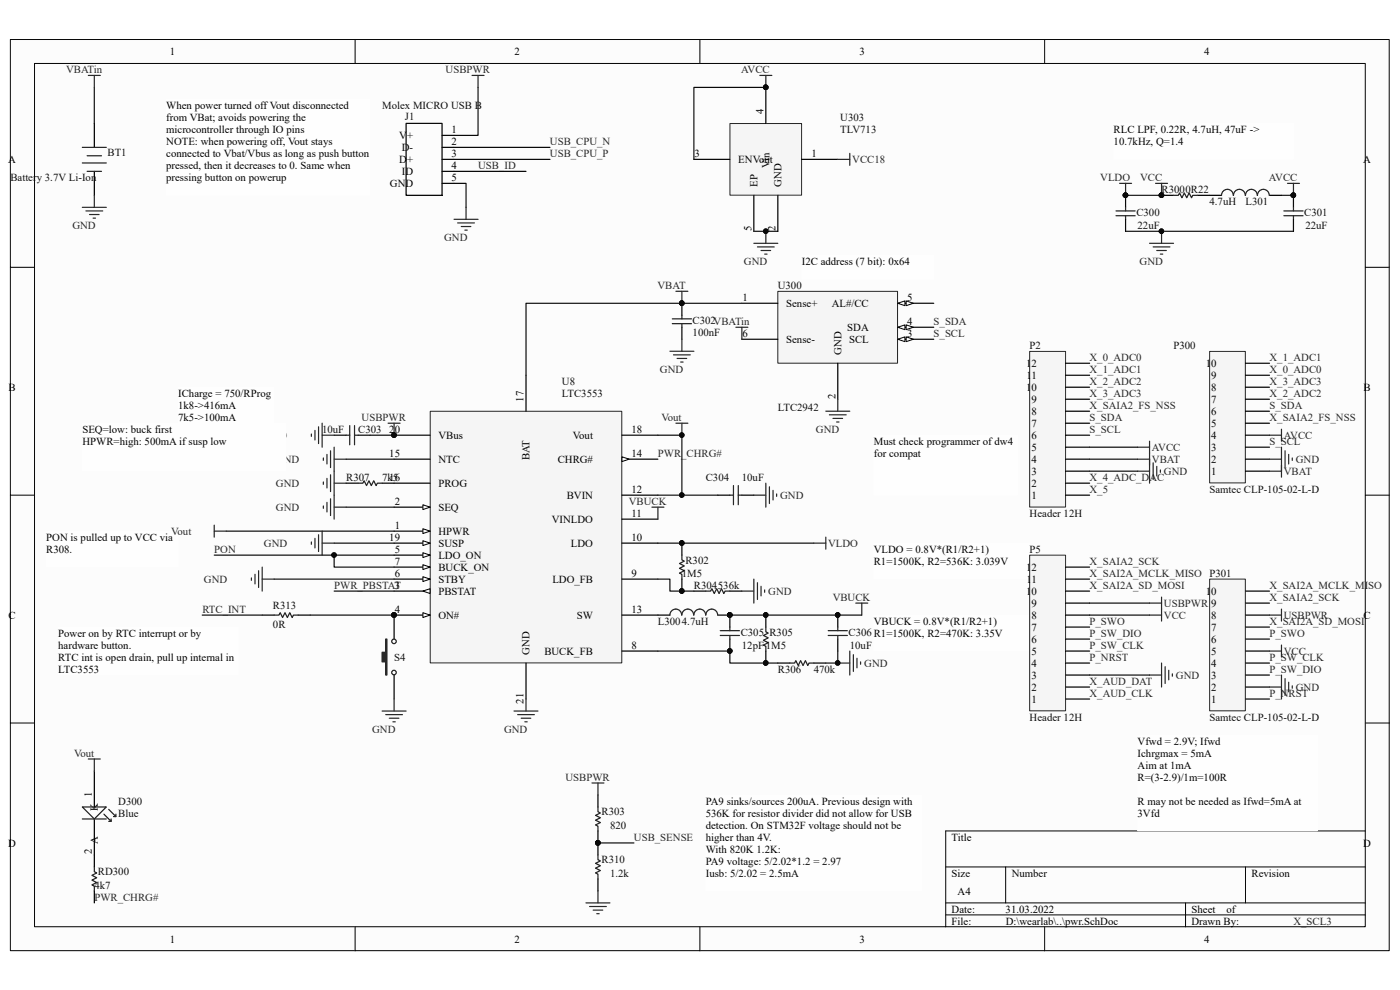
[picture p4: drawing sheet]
<svg xmlns="http://www.w3.org/2000/svg" width="297mm" height="210mm" viewBox="0 0 297 210" stroke-linecap="round" stroke-linejoin="round" font-family="sans-serif">
<path d="M2.2 8.4h292.5v193.3h-292.5z" fill="#fcfcfc"/>
<path d="M2.2 8.4h292.5v193.3h-292.5z" fill="none" stroke="#000" stroke-width=".21"/>
<path d="M7.4 13.5h282.2v183.1h-282.2z" fill="#fcfcfc"/>
<g fill="none" stroke="#000" stroke-width=".21">
<path d="M7.3 13.5h282.3v183.1h-282.3zM75.3 8.4v5.1M148.5 8.4v5.1M221.6 8.4v5.1M2.2 56.7h5.1M289.7 56.7h5.1M2.2 105h5.1M289.7 105h5.1M2.2 153.4h5.1M289.7 153.4h5.1M289.7 176.3h-89.1v20.3M75.3 196.6v5.1"/>
<path d="M148.5 196.6v5.1M200.6 183.9h89.1M200.6 191.5h89.1M200.6 194.1h89.1M213.4 183.9v7.6M221.6 196.6v5.1M251.5 191.5v5.1M264.2 183.9v7.6"/>
</g>
<path d="M20 26.2v5.1M20 36.4v5M86.2 26.2h7.6v15.2h-7.6zM93.8 28.7h2.5M93.8 31.3h2.5M93.8 33.8h2.5M93.8 36.4h2.5M93.8 38.9h2.5" fill="none" stroke="#000" stroke-width=".25"/>
<g fill="none" stroke="#262626" stroke-width=".25">
<path d="M100.1 16h2.6M101.4 16v2.5M17.5 44h5.1M18.2 44.7h3.6M19 45.5h2M19.8 46.3h.5M20 41.4v2.6M96.3 46.5h5.1M97.1 47.3h3.6M97.9 48.1h2M98.6 48.8h.5M98.9 44v2.5"/>
<path d="M143.4 61.8h2.5M144.7 61.8v2.5"/>
</g>
<path d="M96.3 38.9h2.6v5.1" fill="none" stroke="#0e0e0e" stroke-width=".25"/>
<path d="M17.5 34.6h5.1M17.5 31.3h5.1M18.5 33h3M18.5 36.4h3" fill="none" stroke="#1c1c1c" stroke-width=".25"/>
<circle cx="144.6" cy="64.3" r=".48" fill="#0e0e0e" stroke="#0e0e0e" stroke-width=".21"/>
<path d="M37.9 82.2h20.2v7.5h-20.2z" fill="#fefefe"/>
<path d="M37.8 82.2h20.3v7.5h-20.3z" fill="none" stroke="#fefefe" stroke-width=".21"/>
<path d="M185.4 115.3h33v7.5h-33z" fill="#fefefe"/>
<path d="M185.4 115.2h33v7.6h-33z" fill="none" stroke="#fefefe" stroke-width=".21"/>
<path d="M185.4 130.6h33v7.5h-33z" fill="#fefefe"/>
<path d="M185.4 130.5h33v7.6h-33z" fill="none" stroke="#fefefe" stroke-width=".21"/>
<path d="M241.3 100h2.6M243.9 97.4v5.1M244.6 98.2v3.5M245.4 98.9v2.1M246.2 99.7v.5" fill="none" stroke="#262626" stroke-width=".25"/>
<path d="M91.3 87.3h40.6v53.3h-40.6z" fill="#f5f5f5"/>
<path d="M91.3 87.2h40.6v53.4h-40.6z" fill="none" stroke="#262626" stroke-width=".21"/>
<path d="M83.6 92.3h7.6M83.6 97.4h7.6M83.6 102.5h7.6M83.6 107.6h7.6" fill="none" stroke="#000" stroke-width=".25"/>
<circle cx="83.6" cy="92.3" r=".48" fill="#0e0e0e" stroke="#0e0e0e" stroke-width=".21"/>
<path d="M89.7 107.1l1.5 .5-1.5 .5z" fill="#fcfcfc"/>
<path d="M89.7 107.1l1.5 .5-1.5 .5z" fill="none" stroke="#000" stroke-width=".21"/>
<path d="M83.6 112.7h7.6" fill="none" stroke="#000" stroke-width=".25"/>
<path d="M89.7 112.2l1.5 .5-1.5 .5z" fill="#fcfcfc"/>
<path d="M89.7 112.2l1.5 .5-1.5 .5z" fill="none" stroke="#000" stroke-width=".21"/>
<path d="M83.6 115.2h7.6" fill="none" stroke="#000" stroke-width=".25"/>
<path d="M89.7 114.7l1.5 .5-1.5 .5z" fill="#fcfcfc"/>
<path d="M89.7 114.7l1.5 .5-1.5 .5z" fill="none" stroke="#000" stroke-width=".21"/>
<path d="M83.6 117.8h7.6" fill="none" stroke="#000" stroke-width=".25"/>
<path d="M89.7 117.3l1.5 .5-1.5 .5z" fill="#fcfcfc"/>
<path d="M89.7 117.3l1.5 .5-1.5 .5z" fill="none" stroke="#000" stroke-width=".21"/>
<path d="M83.6 120.3h7.6" fill="none" stroke="#000" stroke-width=".25"/>
<path d="M89.7 119.8l1.5 .5-1.5 .5z" fill="#fcfcfc"/>
<path d="M89.7 119.8l1.5 .5-1.5 .5z" fill="none" stroke="#000" stroke-width=".21"/>
<path d="M83.6 122.9h7.6" fill="none" stroke="#000" stroke-width=".25"/>
<path d="M89.7 122.3l1.5 .6-1.5 .5z" fill="#fcfcfc"/>
<path d="M89.7 122.3l1.5 .6-1.5 .5z" fill="none" stroke="#000" stroke-width=".21"/>
<path d="M83.6 125.4h7.6" fill="none" stroke="#000" stroke-width=".25"/>
<path d="M89.7 125.4l1.5-.5v1z" fill="#fcfcfc"/>
<path d="M89.7 125.4l1.5-.5v1z" fill="none" stroke="#000" stroke-width=".21"/>
<path d="M83.6 130.5h7.6" fill="none" stroke="#000" stroke-width=".25"/>
<path d="M89.7 130l1.5 .5-1.5 .5z" fill="#fcfcfc"/>
<path d="M89.7 130l1.5 .5-1.5 .5z" fill="none" stroke="#000" stroke-width=".21"/>
<circle cx="83.6" cy="130.5" r=".48" fill="#0e0e0e" stroke="#0e0e0e" stroke-width=".21"/>
<path d="M131.9 92.3h7.7M131.9 97.4h7.7" fill="none" stroke="#000" stroke-width=".25"/>
<path d="M131.9 96.9l1.6 .5-1.6 .5z" fill="#fcfcfc"/>
<path d="M131.9 96.9l1.6 .5-1.6 .5z" fill="none" stroke="#000" stroke-width=".21"/>
<path d="M111.6 79.6v7.6M131.9 105h7.7M131.9 110.1h7.7M131.9 115.2h7.7M83.6 130.5v5.1M131.9 122.9h7.7M131.9 130.5h7.7M131.9 138.1h7.7M83.6 143.2v5.1M111.6 140.7v7.6" fill="none" stroke="#000" stroke-width=".25"/>
<g fill="#0e0e0e" stroke="#0e0e0e" stroke-width=".21">
<circle cx="83.6" cy="92.3" r=".48"/>
<circle cx="83.6" cy="130.5" r=".48"/>
</g>
<g fill="none" stroke="#262626" stroke-width=".25">
<path d="M156.1 69.4h2.6M157.4 69.4v2.6M68.6 97.2v.5M69.4 96.4v2M70.1 95.6v3.6M70.9 94.9v10.1M70.9 97.4h2.5M82.3 89.8h2.6M83.6 89.8v2.5M68.6 102.2v.6M69.4 101.5v2M70.1 100.7v3.6"/>
<path d="M70.9 102.5h2.5M109 150.8h5.1M109.8 151.6h3.6M110.6 152.4h2M111.3 153.1h.5M111.6 148.3v2.5"/>
</g>
<path d="M81.8 135.6h.3v7.6h-.3v-2.8h-.7v-2h.7z" fill-rule="evenodd" fill="#1c1c1c"/>
<g fill="none" stroke="#1c1c1c" stroke-width=".25">
<path d="M73.4 92.3h.8M74.2 90.3v4.1M75.2 90.3v4.1M75.2 92.3h.8M76 102.5h1l.3-.5 .5 1 .5-1 .5 1 .5-1 .5 1 .2-.5h1.1M144.7 117.8v1l.5 .2-1 .5 1 .6-1 .5 1 .5-1 .5 .5 .2v1.1M154.8 105h.8M155.6 103v4.1M156.6 103v4.1M156.6 105h.8M81.8 135.6h.3v7.6h-.3v-2.8h-.7v-2h.7zM144.6 130.5a1.25 1.25 0 0 0-1.2-1.3 1.25 1.25 0 0 0-1.3 1.3"/>
<path d="M147.2 130.5a1.25 1.25 0 0 0-1.3-1.3 1.25 1.25 0 0 0-1.2 1.3M149.8 125.4h1l.2-.5 .5 1 .5-1 .6 1 .5-1 .5 1 .2-.5h1M152.2 130.5a1.27 1.27 0 0 0-1.2-1.3 1.27 1.27 0 0 0-1.3 1.3 1.25 1.25 0 0 0-1.2-1.3 1.25 1.25 0 0 0-1.3 1.3M152.8 134.8h4.1M152.8 133.8h4.1M154.8 133v.8M154.8 134.8v.8M162.5 133v1l.5 .3-1 .5 1 .5-1 .5 1 .5-1 .5 .5 .3v1M175.7 134.8h4.1M175.7 133.8h4.1M177.7 133v.8M177.7 134.8v.8"/>
<path d="M167.6 140.7h1l.2-.5 .5 1 .6-1 .5 1 .5-1 .5 1 .2-.5h1M17.5 171.2h5.1l-2.6 2.5zM17.5 173.7h5.1M22 172.7l1.6 1.5v-.5M23.1 171.7l1.5 1.5M23.1 174.2h.5M24.6 172.7v.5h-.5M20 183.9v1l.5 .3-1 .5 1 .5-1 .5 1 .5-1 .5 .5 .3v1"/>
<circle cx="83.6" cy="136.1" r=".48"/>
<circle cx="83.6" cy="142.7" r=".48"/>
</g>
<g fill="#0e0e0e" stroke="#0e0e0e" stroke-width=".21">
<circle cx="83.6" cy="130.5" r=".48"/>
<circle cx="154.8" cy="130.5" r=".48"/>
<circle cx="154.8" cy="138.1" r=".48"/>
<circle cx="162.4" cy="140.6" r=".48"/>
<circle cx="177.7" cy="140.6" r=".48"/>
<circle cx="144.6" cy="92.3" r=".48"/>
<circle cx="177.7" cy="130.5" r=".48"/>
<circle cx="144.6" cy="125.4" r=".48"/>
<circle cx="144.6" cy="115.2" r=".48"/>
<circle cx="162.4" cy="130.5" r=".48"/>
<circle cx="83.6" cy="92.3" r=".48"/>
<circle cx="70.9" cy="117.7" r=".48"/>
<circle cx="144.6" cy="105" r=".48"/>
</g>
<g fill="none" stroke="#262626" stroke-width=".25">
<path d="M66.1 92.1v.5M66.8 91.3v2M67.6 90.5v3.6M68.3 89.8v5.1M68.3 92.3h2.6M143.4 89.8h2.5M144.7 89.8v2.5M241.3 94.9h2.6M243.9 93.6v2.5M66.1 115v.5M66.8 114.2v2M67.6 113.4v3.6"/>
<path d="M68.3 115.2h2.6M68.3 112.7v5.1M68.6 107.3v.5M69.4 106.6v2M70.1 105.8v3.6M70.9 105v5.1M70.9 107.6h2.5M138.3 107.6h2.5M139.6 107.6v2.5M159.9 105h2.6M162.5 102.5v5.1M163.2 103.3v3.5"/>
<path d="M164 104v2.1M164.8 104.8v.5M172.6 115.2h2.6M175.2 113.9v2.6M53.3 122.6v.5M54.1 121.8v2.1M54.9 121.1v3.5M55.6 120.3v5.1M55.6 122.9h2.6M157.4 125.4h2.5M159.9 122.9v5M160.7 123.6v3.6"/>
<path d="M161.5 124.4v2M162.2 125.1v.6M180.3 138.1v5.1M181 138.9v3.5M181.6 127.9h2.5M181.8 139.6v2.1M182.8 127.9v2.6M81.1 150.8h5.1M81.8 151.6h3.6M82.6 152.4h2M83.4 153.1h.5M83.6 148.3v2.5"/>
<path d="M177.7 140.7h2.6M182.6 140.4v.5M18.7 161h2.6M20 161v2.6"/>
</g>
<g fill="none" stroke="#0e0e0e" stroke-width=".25">
<path d="M96.3 31.3h20.4M73.4 97.4h10.2M78.5 92.3h5.1M139.6 92.3h5.1v12.7M48 112.7h35.6M70.9 117.8v2.5h12.7M70.9 115.2h12.7M73.4 107.6h10.2M139.6 105h12.7M58.2 122.9h25.4M70.9 125.4h12.7M139.6 138.1h15.2v2.6h10.2"/>
<path d="M177.7 138.1v2.6h-2.5"/>
</g>
<g fill="none" stroke="#000" stroke-width=".25">
<path d="M70.9 92.3h2.5M76 92.3h2.5M73.4 102.5h2.6M81.1 102.5h2.5M144.7 115.2v2.6M152.3 105h2.5M157.4 105h2.5M139.6 130.5h2.5M144.7 122.9v2.5M147.2 125.4h2.6M152.3 130.5h2.5v2.5M154.8 135.6v2.5"/>
<path d="M154.8 125.4h2.6M162.5 130.5v2.5M162.5 138.1v2.6M177.7 130.5v2.5M177.7 135.6v2.5M165 140.7h2.6M172.6 140.7h2.6M20 163.6v7.6M20 173.7v10.2M20 189v2.5"/>
</g>
<path d="M12.4 133.1h38.1v10.1h-38.1z" fill="#fefefe"/>
<path d="M12.4 133.1h38.1v10.1h-38.1z" fill="none" stroke="#fefefe" stroke-width=".21"/>
<path d="M17.5 89.8h43.2v10.1h-43.2z" fill="#fefefe"/>
<path d="M17.5 89.8h43.2v10.1h-43.2z" fill="none" stroke="#fefefe" stroke-width=".21"/>
<path d="M9.9 112.7h27.9v7.6h-27.9z" fill="#fefefe"/>
<path d="M9.9 112.7h27.9v7.6h-27.9z" fill="none" stroke="#fefefe" stroke-width=".21"/>
<path d="M20 18.5v7.7" fill="none" stroke="#0e0e0e" stroke-width=".25"/>
<path d="M35.3 21.2h43.2v20.2h-43.2z" fill="#fefefe"/>
<path d="M35.3 21.1h43.2v20.3h-43.2z" fill="none" stroke="#fefefe" stroke-width=".21"/>
<path d="M241.4 156h38.1v20.2h-38.1z" fill="#fefefe"/>
<path d="M241.3 156h38.2v20.2h-38.2z" fill="none" stroke="#fefefe" stroke-width=".21"/>
<path d="M256.7 74.6h7.5v27.8h-7.5z" fill="#f5f5f5"/>
<path d="M256.6 74.5h7.6v27.9h-7.6z" fill="none" stroke="#262626" stroke-width=".21"/>
<path d="M264.2 79.6h5.1M264.2 77.1h5.1M264.2 100h5.1M264.2 97.4h5.1M264.2 94.9h5.1M264.2 92.3h5.1M264.2 89.8h5.1M264.2 87.2h5.1M264.2 84.7h5.1M264.2 82.1h5.1" fill="none" stroke="#000" stroke-width=".25"/>
<path d="M165.1 61.8h25.3v15.2h-25.3z" fill="#f5f5f5"/>
<path d="M165 61.8h25.4v15.2h-25.4z" fill="none" stroke="#262626" stroke-width=".21"/>
<path d="M157.4 64.3h7.6M157.4 72h7.6M177.7 77.1v7.6M190.5 72h7.6" fill="none" stroke="#000" stroke-width=".25"/>
<path d="M190.5 72l1.5-.5v1z" fill="#fcfcfc"/>
<path d="M190.5 72l1.5-.5v1z" fill="none" stroke="#000" stroke-width=".21"/>
<path d="M192.2 71.5l1.6 .5-1.6 .5z" fill="#fcfcfc"/>
<path d="M192.2 71.5l1.6 .5-1.6 .5z" fill="none" stroke="#000" stroke-width=".21"/>
<path d="M190.5 69.4h7.6" fill="none" stroke="#000" stroke-width=".25"/>
<path d="M190.5 69.4l1.5-.5v1z" fill="#fcfcfc"/>
<path d="M190.5 69.4l1.5-.5v1z" fill="none" stroke="#000" stroke-width=".21"/>
<path d="M192.2 68.9l1.6 .5-1.6 .5z" fill="#fcfcfc"/>
<path d="M192.2 68.9l1.6 .5-1.6 .5z" fill="none" stroke="#000" stroke-width=".21"/>
<path d="M190.5 64.3h7.6" fill="none" stroke="#000" stroke-width=".25"/>
<path d="M190.5 64.3l1.5-.5v1z" fill="#fcfcfc"/>
<path d="M190.5 64.3l1.5-.5v1z" fill="none" stroke="#000" stroke-width=".21"/>
<path d="M192.2 63.8l1.6 .5-1.6 .5z" fill="#fcfcfc"/>
<path d="M192.2 63.8l1.6 .5-1.6 .5z" fill="none" stroke="#000" stroke-width=".21"/>
<path d="M142.1 74.5h5.1M142.9 75.3h3.5M143.6 76h2.1M144.4 76.8h.5M144.7 72v2.5M175.2 87.2h5.1M176 88h3.5M176.7 88.8h2.1M177.5 89.5h.5M177.7 84.7v2.5" fill="none" stroke="#262626" stroke-width=".25"/>
<path d="M144.7 64.3v2.6M144.7 69.4v2.6" fill="none" stroke="#000" stroke-width=".25"/>
<circle cx="144.6" cy="64.3" r=".48" fill="#0e0e0e" stroke="#0e0e0e" stroke-width=".21"/>
<path d="M142.6 68.7h4.1M142.6 67.6h4.1M144.7 66.9v.7M144.7 68.7v.7" fill="none" stroke="#1c1c1c" stroke-width=".25"/>
<path d="M101.4 18.5v10.2h-5.1M96.3 33.8h20.4" fill="none" stroke="#0e0e0e" stroke-width=".25"/>
<path d="M170.1 54.2h28v5h-28z" fill="#fefefe"/>
<path d="M170.1 54.2h28v5h-28z" fill="none" stroke="#fefefe" stroke-width=".21"/>
<path d="M157.4 64.3h-45.8v15.3M126.9 178.8h7.6" fill="none" stroke="#0e0e0e" stroke-width=".25"/>
<g fill="#0e0e0e" stroke="#0e0e0e" stroke-width=".21">
<circle cx="144.6" cy="64.3" r=".48"/>
<circle cx="126.8" cy="178.8" r=".48"/>
</g>
<g fill="none" stroke="#262626" stroke-width=".25">
<path d="M18.7 16h2.6M20 16v2.5M241.3 97.4h2.6M243.9 96.1v2.6M45.5 111.4v2.5M45.5 112.7h2.5M125.6 166.1h2.5M126.9 166.1v2.5M124.3 191.5h5.1M125.1 192.3h3.5M125.8 193.1h2.1M126.6 193.8h.5"/>
<path d="M126.9 189v2.5"/>
</g>
<path d="M126.9 168.6v2.6M126.9 176.3v5.1M126.9 186.5v2.5" fill="none" stroke="#000" stroke-width=".25"/>
<path d="M126.9 171.2v1l.5 .3-1.1 .5 1.1 .5-1.1 .5 1.1 .5-1.1 .5 .6 .3v1M126.9 181.4v1l.5 .2-1.1 .5 1.1 .6-1.1 .5 1.1 .5-1.1 .5 .6 .2v1.1" fill="none" stroke="#1c1c1c" stroke-width=".25"/>
<path d="M185.4 92.4h30.5v12.6h-30.5z" fill="#fefefe"/>
<path d="M185.4 92.3h30.5v12.7h-30.5z" fill="none" stroke="#fefefe" stroke-width=".21"/>
<path d="M243.9 130.5h2.5M243.9 127.9h2.5M246.4 126.7v5.1M243.9 143.2h2.5M246.4 140.7v5M247.2 141.4v3.6M248 142.2v2M248.7 142.9v.6" fill="none" stroke="#262626" stroke-width=".25"/>
<path d="M96.3 36.4h15.3" fill="none" stroke="#0e0e0e" stroke-width=".25"/>
<path d="M256.7 122.9h7.5v27.9h-7.5z" fill="#f5f5f5"/>
<path d="M256.6 122.9h7.6v27.9h-7.6z" fill="none" stroke="#262626" stroke-width=".21"/>
<g fill="none" stroke="#000" stroke-width=".25">
<path d="M246.4 41.4h2.6M254.1 41.4h5M269.3 41.4h2.6M264.2 138.1h5.1M264.2 135.6h5.1M264.2 133h5.1M264.2 130.5h5.1M264.2 127.9h5.1M264.2 125.4h5.1M264.2 148.3h5.1M264.2 145.7h5.1M264.2 143.2h5.1"/>
<path d="M264.2 140.7h5.1"/>
</g>
<g fill="none" stroke="#262626" stroke-width=".25">
<path d="M237.5 38.9h2.6M238.8 38.9v2.5M245.2 38.9h2.5M246.4 38.9v2.5M273.1 38.9h2.6M274.4 38.9v2.5M243.9 51.6h5.1M244.6 52.4h3.6M245.4 53.1h2M246.2 53.9h.5M246.4 49.1v2.5M269.3 92.3h2.6"/>
<path d="M269.3 100h2.6M269.3 97.4h2.6M271.9 91.1v2.5M271.9 94.9v6.3M272.6 95.6v3.6M273.4 96.4v2M274.2 97.2v.5M269.3 130.5h2.6M269.3 138.1h2.6M271.9 129.2v2.6M271.9 136.8v2.6M269.3 145.7h2.6"/>
<path d="M271.9 143.2v5.1M272.6 144v3.5M273.4 144.7v2.1M274.2 145.5v.5"/>
</g>
<g fill="#0e0e0e" stroke="#0e0e0e" stroke-width=".21">
<circle cx="246.4" cy="49" r=".48"/>
<circle cx="238.8" cy="41.4" r=".48"/>
<circle cx="246.4" cy="41.4" r=".48"/>
<circle cx="274.4" cy="41.4" r=".48"/>
</g>
<path d="M238.8 49.1h35.6M238.8 41.4h7.6M271.9 41.4h2.5" fill="none" stroke="#0e0e0e" stroke-width=".25"/>
<path d="M249 41.4h1l.2-.5 .5 1 .6-1 .5 1 .5-1 .5 1 .2-.5h1.1M261.6 41.4a1.25 1.25 0 0 0-1.2-1.2 1.25 1.25 0 0 0-1.3 1.2M264.2 41.4a1.25 1.25 0 0 0-1.3-1.2 1.25 1.25 0 0 0-1.2 1.2M266.7 41.4a1.25 1.25 0 0 0-1.2-1.2 1.25 1.25 0 0 0-1.3 1.2M269.3 41.4a1.25 1.25 0 0 0-1.3-1.2 1.25 1.25 0 0 0-1.2 1.2" fill="none" stroke="#1c1c1c" stroke-width=".25"/>
<path d="M236.3 26.2h38.1v7.6h-38.1z" fill="#fefefe"/>
<path d="M236.3 26.2h38.1v7.6h-38.1z" fill="none" stroke="#fefefe" stroke-width=".21"/>
<path d="M238.8 41.4v2.6M238.8 46.5v2.6M274.4 41.4v2.6M274.4 46.5v2.6" fill="none" stroke="#000" stroke-width=".25"/>
<g fill="#0e0e0e" stroke="#0e0e0e" stroke-width=".21">
<circle cx="238.8" cy="41.4" r=".48"/>
<circle cx="274.4" cy="41.4" r=".48"/>
<circle cx="154.8" cy="130.5" r=".48"/>
<circle cx="162.4" cy="130.5" r=".48"/>
<circle cx="177.7" cy="130.5" r=".48"/>
<circle cx="144.6" cy="125.4" r=".48"/>
<circle cx="144.6" cy="115.2" r=".48"/>
</g>
<path d="M236.8 45.8h4M236.8 44.7h4M238.8 44v.7M238.8 45.8v.7M272.4 45.8h4M272.4 44.7h4M274.4 44v.7M274.4 45.8v.7" fill="none" stroke="#1c1c1c" stroke-width=".25"/>
<path d="M139.6 115.2h33M139.6 122.9h2.5v2.5h5.1M154.8 130.5h28" fill="none" stroke="#0e0e0e" stroke-width=".25"/>
<path d="M218.5 117.8h7.6v33h-7.6z" fill="#f5f5f5"/>
<path d="M218.4 117.8h7.7v33h-7.7z" fill="none" stroke="#262626" stroke-width=".21"/>
<path d="M226.1 138.1h5.1M226.1 135.6h5.1M226.1 133h5.1M226.1 130.5h5.1M226.1 127.9h5.1M226.1 125.4h5.1M226.1 122.9h5.1M226.1 120.3h5.1M226.1 148.3h5.1M226.1 145.7h5.1M226.1 143.2h5.1M226.1 140.7h5.1" fill="none" stroke="#000" stroke-width=".25"/>
<path d="M231.2 127.9h12.7M231.2 130.5h12.7M231.2 143.2h12.7" fill="none" stroke="#0e0e0e" stroke-width=".25"/>
<path d="M149.8 168.7h45.7v20.3h-45.7z" fill="#fefefe"/>
<path d="M149.7 168.7h45.8v20.3h-45.8z" fill="none" stroke="#fefefe" stroke-width=".21"/>
<path d="M218.5 74.6h7.6v33h-7.6z" fill="#f5f5f5"/>
<path d="M218.4 74.5h7.7v33.1h-7.7z" fill="none" stroke="#262626" stroke-width=".21"/>
<path d="M226.1 79.6h5.1M226.1 77.1h5.1M226.1 100h5.1M226.1 97.4h5.1M226.1 94.9h5.1M226.1 92.3h5.1M226.1 89.8h5.1M226.1 87.2h5.1M226.1 84.7h5.1M226.1 82.1h5.1M226.1 105h5.1M226.1 102.5h5.1" fill="none" stroke="#000" stroke-width=".25"/>
<path d="M231.2 100h10.1M231.2 97.4h10.1M231.2 94.9h10.1" fill="none" stroke="#0e0e0e" stroke-width=".25"/>
<path d="M154.9 26.2h15.2v15.2h-15.2z" fill="#f5f5f5"/>
<path d="M154.9 26.2h15.2v15.2h-15.2z" fill="none" stroke="#262626" stroke-width=".21"/>
<path d="M162.5 18.5v7.7M147.2 33.8h7.6M170.1 33.8h7.6M159.9 41.4v7.7M165 41.4v7.7M55.6 130.5h2.6M63.3 130.5h2.5" fill="none" stroke="#000" stroke-width=".25"/>
<g fill="#0e0e0e" stroke="#0e0e0e" stroke-width=".21">
<circle cx="162.4" cy="18.5" r=".48"/>
<circle cx="162.4" cy="49" r=".48"/>
<circle cx="83.6" cy="130.5" r=".48"/>
<circle cx="70.9" cy="117.7" r=".48"/>
</g>
<path d="M161.2 16h2.5M162.5 16v2.5M177.7 33.8h2.6M180.3 32.5v2.6M159.9 51.6h5.1M160.7 52.4h3.6M161.5 53.1h2M162.2 53.9h.5M162.5 49.1v2.5" fill="none" stroke="#262626" stroke-width=".25"/>
<path d="M162.5 18.5h-15.3v15.3M159.9 49.1h5.1M45.5 117.8h38.1M42.9 130.5h12.7M65.8 130.5h17.8" fill="none" stroke="#0e0e0e" stroke-width=".25"/>
<path d="M58.2 130.5h1l.2-.5 .5 1 .6-1 .5 1 .5-1 .5 1 .2-.5h1.1" fill="none" stroke="#1c1c1c" stroke-width=".25"/>
<g font-size="2.3">
<text x="36" y="11.7">1</text>
<text x="109.2" y="11.7">2</text>
<text x="182.3" y="11.7">3</text>
<text x="255.4" y="11.7">4</text>
<text x="35.3" y="23.1">When power turned off Vout disconnected</text>
<text x="35.3" y="25.7">from VBat; avoids powering the</text>
<text x="35.3" y="28.2">microcontroller through IO pins</text>
<text x="84.7" y="29.5">V+</text>
<text x="95.8" y="28.2">1</text>
<text x="162" y="24.1" transform="rotate(-90 162 24.1)">4</text>
<text x="236.3" y="28.2">RLC LPF, 0.22R, 4.7uH, 47uF -&gt;</text>
<text x="1.7" y="34.6">A</text>
<text x="35.3" y="30.8">NOTE: when powering off, Vout stays</text>
<text x="35.3" y="33.3">connected to Vbat/Vbus as long as push button</text>
<text x="35.3" y="35.9">pressed, then it decreases to 0. Same when</text>
<text x="84.7" y="34.6">D+</text>
<text x="85.3" y="32">D-</text>
<text x="95.8" y="30.8">2</text>
<text x="95.8" y="33.3">3</text>
<text x="95.8" y="35.9">4</text>
<text x="147.3" y="33.3">3</text>
<text x="156.6" y="34.6">ENVout</text>
<text x="163.2" y="35.6" transform="rotate(-90 163.2 35.6)">Vin</text>
<text x="172.1" y="33.3">1</text>
<text x="236.3" y="30.8">10.7kHz, Q=1.4</text>
<text x="289.2" y="34.6">A</text>
<text x="35.3" y="38.4">pressing button on powerup</text>
<text x="82.7" y="39.7">GND</text>
<text x="85.3" y="37.1">ID</text>
<text x="95.8" y="38.4">5</text>
<text x="160.7" y="39.7" transform="rotate(-90 160.7 39.7)">EP</text>
<text x="165.8" y="39.7" transform="rotate(-90 165.8 39.7)">GND</text>
<text x="159.4" y="48.9" transform="rotate(-90 159.4 48.9)">5</text>
<text x="164.5" y="48.9" transform="rotate(-90 164.5 48.9)">2</text>
<text x="170.1" y="56.2">I2C address (7 bit): 0x64</text>
<text x="157.5" y="63.8">1</text>
<text x="166.8" y="65.1">Sense+</text>
<text x="176.4" y="65.1">AL#/CC</text>
<text x="192.5" y="63.8">5</text>
<text x="157.5" y="71.5">6</text>
<text x="179.7" y="70.2">SDA</text>
<text x="192.5" y="71.5">3</text>
<text x="192.5" y="68.9">4</text>
<text x="166.8" y="72.7">Sense-</text>
<text x="178.5" y="75.3" transform="rotate(-90 178.5 75.3)">GND</text>
<text x="180.1" y="72.7">SCL</text>
<text x="217.7" y="77.9">12</text>
<text x="255.8" y="77.9">10</text>
<text x="1.8" y="82.9">B</text>
<text x="217.7" y="82.9">10</text>
<text x="217.8" y="80.4">11</text>
<text x="257" y="82.9">8</text>
<text x="257" y="80.4">9</text>
<text x="289.3" y="82.9">B</text>
<text x="37.8" y="84.2">ICharge = 750/RProg</text>
<text x="37.8" y="86.7">1k8-&gt;416mA</text>
<text x="37.8" y="89.3">7k5-&gt;100mA</text>
<text x="111.1" y="85.2" transform="rotate(-90 111.1 85.2)">17</text>
<text x="177.2" y="84.6" transform="rotate(-90 177.2 84.6)">2</text>
<text x="218.8" y="88">8</text>
<text x="218.8" y="85.5">9</text>
<text x="257" y="88">6</text>
<text x="257" y="85.5">7</text>
<text x="17.5" y="91.8">SEQ=low: buck first</text>
<text x="17.5" y="94.4">HPWR=high: 500mA if susp low</text>
<text x="82.6" y="91.8">20</text>
<text x="93" y="93.1">VBus</text>
<text x="121.5" y="93.1">Vout</text>
<text x="134" y="91.8">18</text>
<text x="185.4" y="94.4">Must check programmer of dw4</text>
<text x="218.8" y="95.6">5</text>
<text x="218.8" y="93.1">6</text>
<text x="218.8" y="90.6">7</text>
<text x="257" y="95.6">3</text>
<text x="257" y="93.1">4</text>
<text x="257" y="90.6">5</text>
<text x="82.6" y="96.9">15</text>
<text x="82.6" y="102">16</text>
<text x="93" y="98.2">NTC</text>
<text x="112.4" y="97.7" transform="rotate(-90 112.4 97.7)">BAT</text>
<text x="118.3" y="98.2">CHRG#</text>
<text x="134" y="96.9">14</text>
<text x="185.4" y="96.9">for compat</text>
<text x="218.8" y="100.7">3</text>
<text x="218.8" y="98.2">4</text>
<text x="257" y="100.7">1</text>
<text x="257" y="98.2">2</text>
<text x="83.7" y="107.1">2</text>
<text x="93" y="103.3">PROG</text>
<text x="120.2" y="105.8">BVIN</text>
<text x="134" y="104.6">12</text>
<text x="218.8" y="105.8">1</text>
<text x="218.8" y="103.3">2</text>
<text x="83.7" y="112.2">1</text>
<text x="93" y="108.4">SEQ</text>
<text x="93" y="113.5">HPWR</text>
<text x="117.1" y="110.9">VINLDO</text>
<text x="134" y="109.6">11</text>
<text x="9.8" y="114.7">PON is pulled up to VCC via</text>
<text x="9.8" y="117.3">R308.</text>
<text x="82.6" y="114.7">19</text>
<text x="83.7" y="117.3">5</text>
<text x="83.7" y="119.8">7</text>
<text x="93" y="116">SUSP</text>
<text x="93" y="118.5">LDO_ON</text>
<text x="121.1" y="116">LDO</text>
<text x="134" y="114.7">10</text>
<text x="185.4" y="117.3">VLDO = 0.8V*(R1/R2+1)</text>
<text x="185.4" y="119.8">R1=1500K, R2=536K: 3.039V</text>
<text x="83.7" y="122.3">6</text>
<text x="83.7" y="124.9">3</text>
<text x="93" y="121.1">BUCK_ON</text>
<text x="93" y="123.6">STBY</text>
<text x="117.2" y="123.6">LDO_FB</text>
<text x="134" y="122.3">9</text>
<text x="217.7" y="121.1">12</text>
<text x="217.8" y="123.6">11</text>
<text x="1.8" y="131.3">C</text>
<text x="83.7" y="130">4</text>
<text x="93" y="126.2">PBSTAT</text>
<text x="93" y="131.3">ON#</text>
<text x="122.4" y="131.3">SW</text>
<text x="134" y="130">13</text>
<text x="217.7" y="126.2">10</text>
<text x="218.8" y="131.3">8</text>
<text x="218.8" y="128.7">9</text>
<text x="255.8" y="126.2">10</text>
<text x="257" y="131.3">8</text>
<text x="257" y="128.7">9</text>
<text x="289.3" y="131.3">C</text>
<text x="12.4" y="135.1">Power on by RTC interrupt or by</text>
<text x="12.4" y="137.6">hardware button.</text>
<text x="134" y="137.6">8</text>
<text x="185.4" y="132.5">VBUCK = 0.8V*(R1/R2+1)</text>
<text x="218.8" y="136.4">6</text>
<text x="218.8" y="133.8">7</text>
<text x="257" y="136.4">6</text>
<text x="257" y="133.8">7</text>
<text x="12.4" y="140.2">RTC int is open drain, pull up internal in</text>
<text x="12.4" y="142.7">LTC3553</text>
<text x="112.4" y="138.9" transform="rotate(-90 112.4 138.9)">GND</text>
<text x="115.5" y="138.9">BUCK_FB</text>
<text x="218.8" y="144">3</text>
<text x="218.8" y="141.4">4</text>
<text x="218.8" y="138.9">5</text>
<text x="257" y="144">3</text>
<text x="257" y="141.4">4</text>
<text x="257" y="138.9">5</text>
<text x="111.1" y="149.3" transform="rotate(-90 111.1 149.3)">21</text>
<text x="218.8" y="149.1">1</text>
<text x="218.8" y="146.5">2</text>
<text x="257" y="149.1">1</text>
<text x="257" y="146.5">2</text>
<text x="241.3" y="158">Vfwd = 2.9V; Ifwd</text>
<text x="241.3" y="160.5">Ichrgmax = 5mA</text>
<text x="241.3" y="163.1">Aim at 1mA</text>
<text x="241.3" y="165.6">R=(3-2.9)/1m=100R</text>
<text x="19.5" y="169.2" transform="rotate(-90 19.5 169.2)">1</text>
<text x="20.8" y="172" transform="rotate(-90 20.8 172)">K</text>
<text x="149.7" y="170.7">PA9 sinks/sources 200uA. Previous design with</text>
<text x="149.7" y="173.2">536K for resistor divider did not allow for USB</text>
<text x="241.3" y="170.7">R may not be needed as Ifwd=5mA at</text>
<text x="241.3" y="173.2">3Vfd</text>
<text x="1.7" y="179.6">D</text>
<text x="20.8" y="178.9" transform="rotate(-90 20.8 178.9)">A</text>
<text x="149.7" y="175.8">detection. On STM32F voltage should not be</text>
<text x="149.7" y="178.3">higher than 4V.</text>
<text x="201.9" y="178.3">Title</text>
<text x="289.2" y="179.6">D</text>
<text x="19.5" y="181.2" transform="rotate(-90 19.5 181.2)">2</text>
<text x="149.7" y="180.8">With 820K 1.2K:</text>
<text x="149.7" y="183.4">PA9 voltage: 5/2.02*1.2 = 2.97</text>
<text x="149.7" y="186">Iusb: 5/2.02 = 2.5mA</text>
<text x="201.9" y="186">Size</text>
<text x="214.6" y="186">Number</text>
<text x="265.5" y="186">Revision</text>
<text x="203.2" y="189.8">A4</text>
<text x="201.9" y="193.6">Date:</text>
<text x="201.9" y="196.1">File:</text>
<text x="213.3" y="193.6">31.03.2022</text>
<text x="213.4" y="196.1">D:\wearlab\..\pwr.SchDoc</text>
<text x="252.8" y="196.1">Drawn By:</text>
<text x="252.8" y="193.6">Sheet</text>
<text x="260.2" y="193.6">of</text>
<text x="36" y="199.9">1</text>
<text x="109.2" y="199.9">2</text>
<text x="182.3" y="199.9">3</text>
<text x="255.4" y="199.9">4</text>
</g>
<g font-size="2.3" fill="#262626">
<text x="14" y="15.5">VBATin</text>
<text x="94.5" y="15.5">USBPWR</text>
<text x="157.3" y="15.5">AVCC</text>
<text x="101.4" y="35.9">USB_ID</text>
<text x="116.7" y="30.8">USB_CPU_N</text>
<text x="116.7" y="33.3">USB_CPU_P</text>
<text x="180.8" y="34.6">VCC18</text>
<text x="233.4" y="38.4">VLDO</text>
<text x="241.9" y="38.4">VCC</text>
<text x="269.2" y="38.4">AVCC</text>
<text x="15.4" y="48.6">GND</text>
<text x="94.2" y="51.1">GND</text>
<text x="157.8" y="56.2">GND</text>
<text x="241.8" y="56.2">GND</text>
<text x="139.5" y="61.3">VBAT</text>
<text x="198.1" y="71.5">S_SCL</text>
<text x="198.1" y="68.9">S_SDA</text>
<text x="231.1" y="76.6">X_0_ADC0</text>
<text x="269.3" y="76.6">X_1_ADC1</text>
<text x="140" y="79.1">GND</text>
<text x="231.1" y="79.1">X_1_ADC1</text>
<text x="231.1" y="81.7">X_2_ADC2</text>
<text x="269.3" y="79.1">X_0_ADC0</text>
<text x="269.3" y="81.7">X_3_ADC3</text>
<text x="76.7" y="89.3">USBPWR</text>
<text x="140.3" y="89.3">Vout</text>
<text x="231.1" y="89.3">S_SDA</text>
<text x="231.1" y="84.2">X_3_ADC3</text>
<text x="231.1" y="86.7">X_SAIA2_FS_NSS</text>
<text x="269.3" y="84.2">X_2_ADC2</text>
<text x="269.3" y="86.7">S_SDA</text>
<text x="269.3" y="89.3">X_SAIA2_FS_NSS</text>
<text x="56" y="93.1">GND</text>
<text x="173.1" y="91.8">GND</text>
<text x="231.1" y="91.8">S_SCL</text>
<text x="244.4" y="95.6">AVCC</text>
<text x="269.3" y="94.4">S_SCL</text>
<text x="272.4" y="93.1">AVCC</text>
<text x="58.5" y="98.2">GND</text>
<text x="139.6" y="96.9">PWR_CHRG#</text>
<text x="231.1" y="102">X_4_ADC_DAC</text>
<text x="244.4" y="98.2">VBAT</text>
<text x="246.9" y="100.7">GND</text>
<text x="272.4" y="100.7">VBAT</text>
<text x="274.9" y="98.2">GND</text>
<text x="58.5" y="103.3">GND</text>
<text x="133.4" y="107.1">VBUCK</text>
<text x="165.5" y="105.8">GND</text>
<text x="231.1" y="104.6">X_5</text>
<text x="36.3" y="113.5">Vout</text>
<text x="58.5" y="108.4">GND</text>
<text x="45.5" y="117.3">PON</text>
<text x="56" y="116">GND</text>
<text x="175.7" y="116">VLDO</text>
<text x="231.1" y="119.8">X_SAIA2_SCK</text>
<text x="43.3" y="123.6">GND</text>
<text x="70.9" y="124.9">PWR_PBSTAT</text>
<text x="231.1" y="124.9">X_SAI2A_SD_MOSI</text>
<text x="231.1" y="122.3">X_SAI2A_MCLK_MISO P301</text>
<text x="269.3" y="124.9">X_SAI2A_MCLK_MISO</text>
<text x="42.9" y="130">RTC_INT</text>
<text x="163" y="126.2">GND</text>
<text x="176.7" y="127.4">VBUCK</text>
<text x="246.9" y="131.3">VCC</text>
<text x="246.9" y="128.7">USBPWR</text>
<text x="269.3" y="127.4">X_SAIA2_SCK</text>
<text x="272.4" y="131.3">USBPWR</text>
<text x="231.1" y="135.1">P_SW_DIO</text>
<text x="231.1" y="137.6">P_SW_CLK</text>
<text x="231.1" y="132.5">P_SWO</text>
<text x="269.3" y="135.1">P_SWO</text>
<text x="269.3" y="132.5">X_SAI2A_SD_MOSI</text>
<text x="183.3" y="141.4">GND</text>
<text x="231.1" y="140.2">P_NRST</text>
<text x="249.5" y="144">GND</text>
<text x="269.3" y="142.7">P_SW_DIO</text>
<text x="269.3" y="140.2">P_SW_CLK</text>
<text x="272.4" y="138.9">VCC</text>
<text x="231.1" y="145.2">X_AUD_DAT</text>
<text x="231.1" y="147.8">X_AUD_CLK</text>
<text x="269.3" y="147.8">P_NRST</text>
<text x="274.9" y="146.5">GND</text>
<text x="79" y="155.4">GND</text>
<text x="106.9" y="155.4">GND</text>
<text x="15.7" y="160.5">Vout</text>
<text x="120" y="165.6">USBPWR</text>
<text x="134.5" y="178.3">USB_SENSE</text>
<text x="20" y="191.1">PWR_CHRG#</text>
<text x="274.4" y="196.1">X_SCL3</text>
</g>
<g font-size="2.3" fill="#0e0e0e">
<text x="81.1" y="23.1">Molex MICRO USB B</text>
<text x="85.9" y="25.4">J1</text>
<text x="178.3" y="25.7">U303</text>
<text x="178.3" y="28.2">TLV713</text>
<text x="22.8" y="33.1">BT1</text>
<text x="2.2" y="38.4">Battery 3.7V Li-Ion</text>
<text x="246.4" y="40.9">R3000R22</text>
<text x="241.1" y="45.8">C300</text>
<text x="256.6" y="43.5">4.7uH</text>
<text x="264.2" y="43.5">L301</text>
<text x="276.7" y="45.8">C301</text>
<text x="241.3" y="48.6">22uF</text>
<text x="276.9" y="48.6">22uF</text>
<text x="165" y="61.3">U300</text>
<text x="146.9" y="68.7">C302VBATin</text>
<text x="146.9" y="71.2">100nF</text>
<text x="218.4" y="74">P2</text>
<text x="249" y="74">P300</text>
<text x="119.2" y="81.7">U8</text>
<text x="119.2" y="84.2">LTC3553</text>
<text x="165" y="87.2">LTC2942</text>
<text x="68.3" y="91.8">10uF</text>
<text x="76" y="91.8">C303</text>
<text x="73.4" y="102">R307</text>
<text x="81.1" y="102">7k5</text>
<text x="149.7" y="102">C304</text>
<text x="157.4" y="102">10uF</text>
<text x="256.6" y="104.6">Samtec CLP-105-02-L-D</text>
<text x="218.4" y="109.6">Header 12H</text>
<text x="145.4" y="119.5">R302</text>
<text x="218.4" y="117.3">P5</text>
<text x="144.7" y="122.3">1M5</text>
<text x="147.2" y="124.9">R304536k</text>
<text x="57.9" y="129.2">R313</text>
<text x="57.9" y="133.3">0R</text>
<text x="139.6" y="132.5">L3004.7uH</text>
<text x="157.1" y="134.8">C305 R305</text>
<text x="157.4" y="137.6">12pF1M5</text>
<text x="180" y="134.8">C306R1=1500K, R2=470K: 3.35V</text>
<text x="180.3" y="137.6">10uF</text>
<text x="83.6" y="140.2">S4</text>
<text x="165" y="142.7">R306</text>
<text x="172.6" y="142.7">470k</text>
<text x="218.4" y="152.9">Header 12H</text>
<text x="256.6" y="152.9">Samtec CLP-105-02-L-D</text>
<text x="25.1" y="170.7">D300</text>
<text x="25.1" y="173.2">Blue</text>
<text x="127.6" y="173">R303</text>
<text x="129.4" y="175.8">820</text>
<text x="20.8" y="185.7">RD300</text>
<text x="127.6" y="183.2">R310</text>
<text x="129.4" y="186">1.2k</text>
<text x="20" y="188.5">4k7</text>
</g>
</svg>
